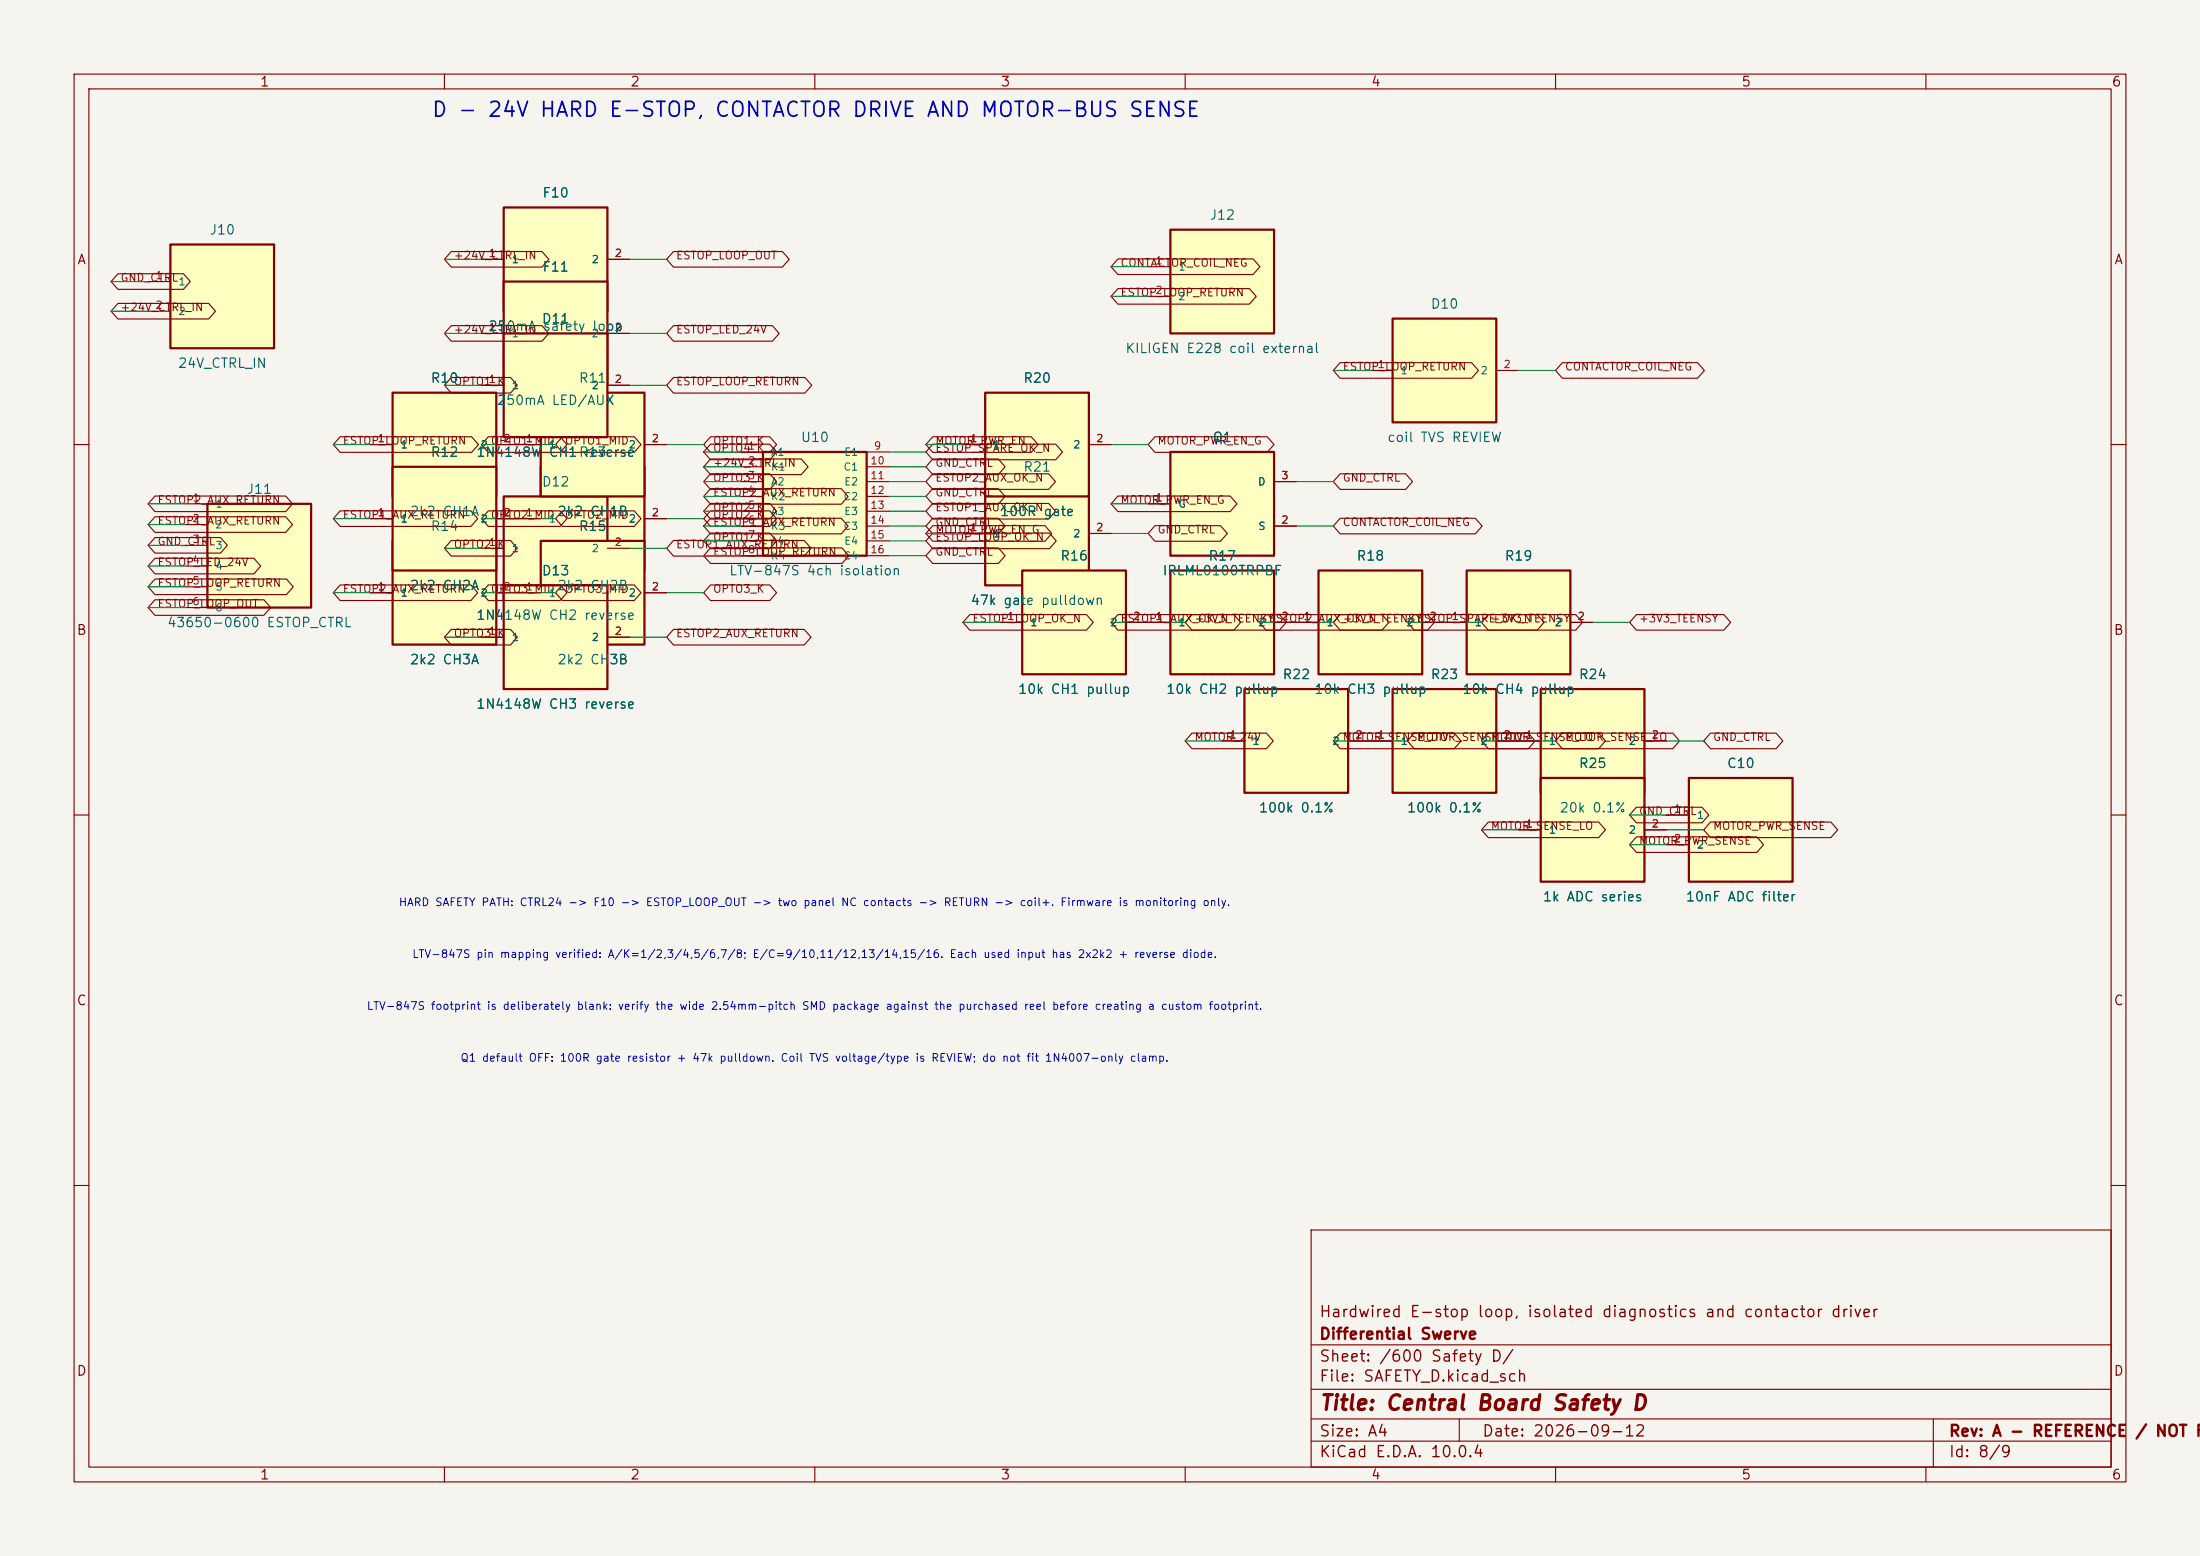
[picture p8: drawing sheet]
<svg xmlns="http://www.w3.org/2000/svg" width="297mm" height="210mm" viewBox="0 0 297 210" stroke-linecap="round" stroke-linejoin="round" font-family="sans-serif">
<path d="M0 0h297v210h-297z" fill="#f5f4ef" stroke="#f5f4ef" stroke-width=".14"/>
<g fill="none" stroke="#840000" stroke-width=".15">
<path d="M10 10h277v190h-277zM12 12h273v186h-273zM60 10v2M110 10v2M160 10v2M210 10v2M260 10v2M10 60h2M285 60h2M10 110h2M285 110h2M10 160h2"/>
<path d="M177 166h108v32h-108zM285 160h2M60 198v2M110 198v2M160 198v2M177 194.5h108M177 191.5h108M177 187.5h108M177 181.5h108M197 191.5v3M210 198v2M260 198v2"/>
<path d="M261 191.5v6.5"/>
</g>
<path d="M53 73h14v14h-14z" fill="#ffffc2"/>
<path d="M53 73h14v14h-14z" fill="none" stroke="#840000" stroke-width=".3"/>
<path d="M50 80h3M67 80h3" fill="none" stroke="#840000" stroke-width=".15"/>
<path d="M188 93h14v14h-14z" fill="#ffffc2"/>
<path d="M188 93h14v14h-14z" fill="none" stroke="#840000" stroke-width=".3"/>
<path d="M185 100h3M202 100h3" fill="none" stroke="#840000" stroke-width=".15"/>
<path d="M158 61h14v14h-14z" fill="#ffffc2"/>
<path d="M158 61h14v14h-14z" fill="none" stroke="#840000" stroke-width=".3"/>
<path d="M155 68h3M172 71h3M172 65h3" fill="none" stroke="#840000" stroke-width=".15"/>
<path d="M178 77h14v14h-14z" fill="#ffffc2"/>
<path d="M178 77h14v14h-14z" fill="none" stroke="#840000" stroke-width=".3"/>
<path d="M175 84h3M192 84h3" fill="none" stroke="#840000" stroke-width=".15"/>
<path d="M228 105h14v14h-14z" fill="#ffffc2"/>
<path d="M228 105h14v14h-14z" fill="none" stroke="#840000" stroke-width=".3"/>
<path d="M225 110h3M225 114h3" fill="none" stroke="#840000" stroke-width=".15"/>
<path d="M53 53h14v14h-14z" fill="#ffffc2"/>
<path d="M53 53h14v14h-14z" fill="none" stroke="#840000" stroke-width=".3"/>
<path d="M50 60h3M67 60h3" fill="none" stroke="#840000" stroke-width=".15"/>
<path d="M73 63h14v14h-14z" fill="#ffffc2"/>
<path d="M73 63h14v14h-14z" fill="none" stroke="#840000" stroke-width=".3"/>
<path d="M70 70h3M87 70h3" fill="none" stroke="#840000" stroke-width=".15"/>
<path d="M68 28h14v14h-14z" fill="#ffffc2"/>
<path d="M68 28h14v14h-14z" fill="none" stroke="#840000" stroke-width=".3"/>
<path d="M65 35h3M82 35h3" fill="none" stroke="#840000" stroke-width=".15"/>
<path d="M68 67h14v14h-14z" fill="#ffffc2"/>
<path d="M68 67h14v14h-14z" fill="none" stroke="#840000" stroke-width=".3"/>
<path d="M65 74h3M82 74h3" fill="none" stroke="#840000" stroke-width=".15"/>
<path d="M73 53h14v14h-14z" fill="#ffffc2"/>
<path d="M73 53h14v14h-14z" fill="none" stroke="#840000" stroke-width=".3"/>
<path d="M70 60h3M87 60h3" fill="none" stroke="#840000" stroke-width=".15"/>
<path d="M208 93h14v14h-14z" fill="#ffffc2"/>
<path d="M208 93h14v14h-14z" fill="none" stroke="#840000" stroke-width=".3"/>
<path d="M205 100h3M222 100h3" fill="none" stroke="#840000" stroke-width=".15"/>
<path d="M198 77h14v14h-14z" fill="#ffffc2"/>
<path d="M198 77h14v14h-14z" fill="none" stroke="#840000" stroke-width=".3"/>
<path d="M195 84h3M212 84h3" fill="none" stroke="#840000" stroke-width=".15"/>
<path d="M208 105h14v14h-14z" fill="#ffffc2"/>
<path d="M208 105h14v14h-14z" fill="none" stroke="#840000" stroke-width=".3"/>
<path d="M205 112h3M222 112h3" fill="none" stroke="#840000" stroke-width=".15"/>
<path d="M133 65h14v14h-14z" fill="#ffffc2"/>
<path d="M133 65h14v14h-14z" fill="none" stroke="#840000" stroke-width=".3"/>
<path d="M130 72h3M147 72h3" fill="none" stroke="#840000" stroke-width=".15"/>
<path d="M138 77h14v14h-14z" fill="#ffffc2"/>
<path d="M138 77h14v14h-14z" fill="none" stroke="#840000" stroke-width=".3"/>
<path d="M135 84h3M152 84h3" fill="none" stroke="#840000" stroke-width=".15"/>
<path d="M133 53h14v14h-14z" fill="#ffffc2"/>
<path d="M133 53h14v14h-14z" fill="none" stroke="#840000" stroke-width=".3"/>
<path d="M130 60h3M147 60h3" fill="none" stroke="#840000" stroke-width=".15"/>
<path d="M23 33h14v14h-14z" fill="#ffffc2"/>
<path d="M23 33h14v14h-14z" fill="none" stroke="#840000" stroke-width=".3"/>
<path d="M20 38h3M20 42h3" fill="none" stroke="#840000" stroke-width=".15"/>
<path d="M158 31h14v14h-14z" fill="#ffffc2"/>
<path d="M158 31h14v14h-14z" fill="none" stroke="#840000" stroke-width=".3"/>
<path d="M155 36h3M155 40h3" fill="none" stroke="#840000" stroke-width=".15"/>
<path d="M188 43h14v14h-14z" fill="#ffffc2"/>
<path d="M188 43h14v14h-14z" fill="none" stroke="#840000" stroke-width=".3"/>
<path d="M185 50h3M202 50h3" fill="none" stroke="#840000" stroke-width=".15"/>
<path d="M103 61h14v14h-14z" fill="#ffffc2"/>
<path d="M103 61h14v14h-14z" fill="none" stroke="#840000" stroke-width=".3"/>
<g fill="none" stroke="#840000" stroke-width=".15">
<path d="M100 61h3M100 63h3M100 65h3M100 67h3M100 69h3M100 71h3M100 73h3M100 75h3M117 61h3M117 63h3M117 65h3M117 67h3"/>
<path d="M117 69h3M117 71h3M117 73h3M117 75h3"/>
</g>
<path d="M53 63h14v14h-14z" fill="#ffffc2"/>
<path d="M53 63h14v14h-14z" fill="none" stroke="#840000" stroke-width=".3"/>
<path d="M50 70h3M67 70h3" fill="none" stroke="#840000" stroke-width=".15"/>
<path d="M73 73h14v14h-14z" fill="#ffffc2"/>
<path d="M73 73h14v14h-14z" fill="none" stroke="#840000" stroke-width=".3"/>
<path d="M70 80h3M87 80h3" fill="none" stroke="#840000" stroke-width=".15"/>
<path d="M28 68h14v14h-14z" fill="#ffffc2"/>
<path d="M28 68h14v14h-14z" fill="none" stroke="#840000" stroke-width=".3"/>
<path d="M25 68h3M25 70.8h3M25 73.6h3M25 76.4h3M25 79.2h3M25 82h3" fill="none" stroke="#840000" stroke-width=".15"/>
<path d="M68 38h14v14h-14z" fill="#ffffc2"/>
<path d="M68 38h14v14h-14z" fill="none" stroke="#840000" stroke-width=".3"/>
<path d="M65 45h3M82 45h3" fill="none" stroke="#840000" stroke-width=".15"/>
<path d="M68 79h14v14h-14z" fill="#ffffc2"/>
<path d="M68 79h14v14h-14z" fill="none" stroke="#840000" stroke-width=".3"/>
<path d="M65 86h3M82 86h3" fill="none" stroke="#840000" stroke-width=".15"/>
<path d="M68 45h14v14h-14z" fill="#ffffc2"/>
<path d="M68 45h14v14h-14z" fill="none" stroke="#840000" stroke-width=".3"/>
<path d="M65 52h3M82 52h3" fill="none" stroke="#840000" stroke-width=".15"/>
<path d="M168 93h14v14h-14z" fill="#ffffc2"/>
<path d="M168 93h14v14h-14z" fill="none" stroke="#840000" stroke-width=".3"/>
<path d="M165 100h3M182 100h3" fill="none" stroke="#840000" stroke-width=".15"/>
<path d="M158 77h14v14h-14z" fill="#ffffc2"/>
<path d="M158 77h14v14h-14z" fill="none" stroke="#840000" stroke-width=".3"/>
<g fill="none" stroke="#840000" stroke-width=".15">
<path d="M15.9 36.9h8.9l.9 1.1-.9 1.1h-8.9l-.9-1.1zM60.9 33.9h12.3l.9 1.1-.9 1.1h-12.3l-.9-1.1zM65 35h3M82 35h3M90.9 33.9h14.7l.9 1.1-.9 1.1h-14.7l-.9-1.1zM150.9 38.9h17.8l.9 1.1-.9 1.1h-17.8l-.9-1.1zM150.9 34.9h18.3l.9 1.1-.9 1.1h-18.3l-.9-1.1zM15.9 40.9h12.3l.9 1.1-.9 1.1h-12.3l-.9-1.1zM45.9 58.9h17.8l.9 1.1-.9 1.1h-17.8l-.9-1.1zM60.9 50.9h8l.9 1.1-.9 1.1h-8l-.9-1.1zM60.9 43.9h12.3l.9 1.1-.9 1.1h-12.3l-.9-1.1zM65 45h3"/>
<path d="M65 52h3M65.9 58.9h9.7l.9 1.1-.9 1.1h-9.7l-.9-1.1zM75.9 58.9h9.7l.9 1.1-.9 1.1h-9.7l-.9-1.1zM82 45h3M82 52h3M90.9 43.9h13.4l.9 1.1-.9 1.1h-13.4l-.9-1.1zM90.9 50.9h17.8l.9 1.1-.9 1.1h-17.8l-.9-1.1zM95.9 58.9h8l.9 1.1-.9 1.1h-8l-.9-1.1zM95.9 59.9h8l.9 1.1-.9 1.1h-8l-.9-1.1zM125.9 58.9h13.3l.9 1.1-.9 1.1h-13.3l-.9-1.1zM125.9 59.9h16.6l.9 1.1-.9 1.1h-16.6l-.9-1.1zM155.9 58.9h15.2l.9 1.1-.9 1.1h-15.2l-.9-1.1z"/>
<path d="M180.9 48.9h17.8l.9 1.1-.9 1.1h-17.8l-.9-1.1zM210.9 48.9h18.3l.9 1.1-.9 1.1h-18.3l-.9-1.1zM20.9 78.1h17.8l.9 1.1-.9 1.1h-17.8l-.9-1.1zM20.9 69.7h17.7l.9 1.1-.9 1.1h-17.7l-.9-1.1zM20.9 66.9h17.7l.9 1.1-.9 1.1h-17.7l-.9-1.1zM20.9 75.3h13.4l.9 1.1-.9 1.1h-13.4l-.9-1.1zM20.9 72.5h8.9l.9 1.1-.9 1.1h-8.9l-.9-1.1zM45.9 68.9h17.7l.9 1.1-.9 1.1h-17.7l-.9-1.1zM45.9 78.9h17.7l.9 1.1-.9 1.1h-17.7l-.9-1.1zM50 70h3M50 60h3M60.9 72.9h8l.9 1.1-.9 1.1h-8l-.9-1.1z"/>
<path d="M65 74h3M65.9 68.9h9.7l.9 1.1-.9 1.1h-9.7l-.9-1.1zM65.9 78.9h9.7l.9 1.1-.9 1.1h-9.7l-.9-1.1zM67 70h6M67 60h6M75.9 68.9h9.7l.9 1.1-.9 1.1h-9.7l-.9-1.1zM75.9 78.9h9.7l.9 1.1-.9 1.1h-9.7l-.9-1.1zM82 74h3M87 70h3M87 60h3M90.9 72.9h17.7l.9 1.1-.9 1.1h-17.7l-.9-1.1zM95.9 67.9h8l.9 1.1-.9 1.1h-8l-.9-1.1z"/>
<path d="M95.9 71.9h8l.9 1.1-.9 1.1h-8l-.9-1.1zM95.9 68.9h8l.9 1.1-.9 1.1h-8l-.9-1.1zM95.9 78.9h8l.9 1.1-.9 1.1h-8l-.9-1.1zM95.9 69.9h17.7l.9 1.1-.9 1.1h-17.7l-.9-1.1zM95.9 65.9h17.7l.9 1.1-.9 1.1h-17.7l-.9-1.1zM95.9 61.9h12.3l.9 1.1-.9 1.1h-12.3l-.9-1.1zM95.9 73.9h17.8l.9 1.1-.9 1.1h-17.8l-.9-1.1zM95.9 63.9h8l.9 1.1-.9 1.1h-8l-.9-1.1zM125.9 73.9h8.9l.9 1.1-.9 1.1h-8.9l-.9-1.1zM125.9 69.9h8.9l.9 1.1-.9 1.1h-8.9l-.9-1.1zM125.9 71.9h15.8l.9 1.1-.9 1.1h-15.8l-.9-1.1zM125.9 67.9h15.7l.9 1.1-.9 1.1h-15.7l-.9-1.1z"/>
<path d="M125.9 70.9h15.2l.9 1.1-.9 1.1h-15.2l-.9-1.1zM125.9 65.9h8.9l.9 1.1-.9 1.1h-8.9l-.9-1.1zM125.9 63.9h15.7l.9 1.1-.9 1.1h-15.7l-.9-1.1zM125.9 61.9h8.9l.9 1.1-.9 1.1h-8.9l-.9-1.1zM130 60h3M130 72h3M147 60h3M147 72h3M150.9 66.9h15.2l.9 1.1-.9 1.1h-15.2l-.9-1.1zM155 68h3M155.9 70.9h8.9l.9 1.1-.9 1.1h-8.9l-.9-1.1zM172 71h3"/>
<path d="M172 65h3M180.9 63.9h8.9l.9 1.1-.9 1.1h-8.9l-.9-1.1zM180.9 69.9h18.3l.9 1.1-.9 1.1h-18.3l-.9-1.1zM20.9 80.9h14.7l.9 1.1-.9 1.1h-14.7l-.9-1.1zM50 80h3M60.9 84.9h8l.9 1.1-.9 1.1h-8l-.9-1.1zM65 86h3M67 80h6M82 86h3M87 80h3M90.9 84.9h17.7l.9 1.1-.9 1.1h-17.7l-.9-1.1zM130.9 82.9h15.8l.9 1.1-.9 1.1h-15.8l-.9-1.1z"/>
<path d="M135 84h3M150.9 82.9h15.7l.9 1.1-.9 1.1h-15.7l-.9-1.1zM152 84h6M160.9 82.9h11.8l.9 1.1-.9 1.1h-11.8l-.9-1.1zM160.9 98.9h10.1l.9 1.1-.9 1.1h-10.1l-.9-1.1zM170.9 82.9h15.7l.9 1.1-.9 1.1h-15.7l-.9-1.1zM172 84h6M180.9 82.9h11.8l.9 1.1-.9 1.1h-11.8l-.9-1.1zM180.9 98.9h15.4l.9 1.1-.9 1.1h-15.4l-.9-1.1zM190.9 82.9h16.6l.9 1.1-.9 1.1h-16.6l-.9-1.1zM190.9 98.9h15.4l.9 1.1-.9 1.1h-15.4l-.9-1.1zM192 84h6"/>
<path d="M200.9 82.9h11.8l.9 1.1-.9 1.1h-11.8l-.9-1.1zM200.9 98.9h14.9l.9 1.1-.9 1.1h-14.9l-.9-1.1zM210.9 98.9h14.9l.9 1.1-.9 1.1h-14.9l-.9-1.1zM212 84h3M220.9 82.9h11.8l.9 1.1-.9 1.1h-11.8l-.9-1.1zM230.9 98.9h8.9l.9 1.1-.9 1.1h-8.9l-.9-1.1zM165 100h3M182 100h6M200.9 110.9h14.9l.9 1.1-.9 1.1h-14.9l-.9-1.1zM202 100h6M205 112h3M220.9 108.9h8.9l.9 1.1-.9 1.1h-8.9l-.9-1.1z"/>
<path d="M220.9 112.9h16.3l.9 1.1-.9 1.1h-16.3l-.9-1.1zM222 100h3M222 112h3M225 110h3M225 114h3M230.9 110.9h16.3l.9 1.1-.9 1.1h-16.3l-.9-1.1z"/>
</g>
<g fill="none" stroke="#009600" stroke-width=".15">
<path d="M15 38h5M60 35h5M85 35h5M150 36h5M15 42h5M60 45h5M60 52h5M85 45h5M85 52h5M150 40h5M180 50h5M205 50h5"/>
<path d="M20 73.6h5M20 79.2h5M20 70.8h5M20 76.4h5M20 68h5M45 70h5M45 60h5M60 74h5M65 70h10M65 60h10M85 74h5M90 70h5"/>
<path d="M90 60h5M95 71h5M95 69h5M95 67h5M95 75h5M95 73h5M95 61h5M95 65h5M95 63h5M120 71h5M120 69h5M120 67h5"/>
<path d="M120 75h5M120 73h5M120 61h5M120 65h5M120 63h5M125 72h5M125 60h5M150 72h5M150 68h5M150 60h5M175 71h5M175 65h5"/>
<path d="M20 82h5M45 80h5M60 86h5M65 80h10M85 86h5M90 80h5M130 84h5M150 84h10M170 84h10M190 84h10M215 84h5M160 100h5"/>
<path d="M180 100h10M200 112h5M200 100h10M220 114h5M220 110h5M225 112h5M225 100h5"/>
</g>
<text font-size="2" fill="#0000c2" x="58.2" y="16.3">D - 24V HARD E-STOP, CONTACTOR DRIVE AND MOTOR-BUS SENSE</text>
<text font-size="2" fill="#840000" x="178" y="190.8">Title: Central Board Safety D</text>
<g font-size="1.5" fill="#840000">
<text x="178" y="178.2">Hardwired E-stop loop, isolated diagnostics and contactor driver</text>
<text x="178" y="184.2">Sheet: /600 Safety D/</text>
<text x="178" y="181.2">Differential Swerve</text>
<text x="178" y="186.9">File: SAFETY_D.kicad_sch</text>
<text x="178" y="197.1">KiCad E.D.A. 10.0.4</text>
<text x="178" y="194.3">Size: A4</text>
<text x="200" y="194.3">Date: 2026-09-12</text>
<text x="263" y="194.3">Rev: A - REFERENCE</text>
<text x="263" y="197.1">Id: 8/9</text>
<text x="288.1" y="194.3">/ NOT FO</text>
</g>
<g font-size="1.3" fill="#840000">
<text x="35" y="12">1</text>
<text x="85" y="12">2</text>
<text x="135" y="12">3</text>
<text x="185" y="12">4</text>
<text x="235" y="12">5</text>
<text x="285" y="12">6</text>
<text x="10.3" y="36">A</text>
<text x="285.3" y="36">A</text>
<text x="10.3" y="86">B</text>
<text x="285.3" y="86">B</text>
<text x="10.3" y="136">C</text>
<text x="285.3" y="136">C</text>
<text x="10.3" y="186">D</text>
<text x="285.3" y="186">D</text>
<text x="35" y="200">1</text>
<text x="85" y="200">2</text>
<text x="135" y="200">3</text>
<text x="185" y="200">4</text>
<text x="235" y="200">5</text>
<text x="285" y="200">6</text>
</g>
<g font-size="1.3" fill="#006464">
<text x="73.1" y="27">F10</text>
<text x="163.2" y="30">J12</text>
<text x="28.2" y="32">J10</text>
<text x="73.1" y="37">F11</text>
<text x="193.1" y="42">D10</text>
<text x="65.8" y="45">250mA safety loop</text>
<text x="73.1" y="44">D11</text>
<text x="151.8" y="48">KILIGEN E228 coil external</text>
<text x="23.9" y="50">24V_CTRL_IN</text>
<text x="58.1" y="52">R10</text>
<text x="78.1" y="52">R11</text>
<text x="138.1" y="52">R20</text>
<text x="67" y="55">250mA LED/AUX</text>
<text x="108" y="60">U10</text>
<text x="163.6" y="60">Q1</text>
<text x="187.2" y="60">coil TVS REVIEW</text>
<text x="58.1" y="62">R12</text>
<text x="64.2" y="62">1N4148W</text>
<text x="73.1" y="66">D12</text>
<text x="74" y="62">CH1R13</text>
<text x="78.8" y="62">reverse</text>
<text x="138.1" y="64">R21</text>
<text x="33.2" y="67">J11</text>
<text x="55.2" y="70">2k2 CH1A</text>
<text x="58.1" y="72">R14</text>
<text x="75.2" y="70">2k2 CH1B</text>
<text x="78.1" y="72">R15</text>
<text x="134.9" y="70">100R gate</text>
<text x="73.1" y="78">D13</text>
<text x="98.3" y="78">LTV-847S 4ch isolation</text>
<text x="143.1" y="76">R16</text>
<text x="156.9" y="78">IRLML0100TRPBF</text>
<text x="163.1" y="76">R17</text>
<text x="183.1" y="76">R18</text>
<text x="203.1" y="76">R19</text>
<text x="55.2" y="80">2k2 CH2A</text>
<text x="64.2" y="84">1N4148W</text>
<text x="74" y="84">CH2 reverse</text>
<text x="75.2" y="80">2k2 CH2B</text>
<text x="130.9" y="82">47k gate pulldown</text>
<text x="22.5" y="85">43650-0600 ESTOP_CTRL</text>
<text x="55.2" y="90">2k2 CH3A</text>
<text x="75.2" y="90">2k2 CH3B</text>
<text x="64.2" y="96">1N4148W CH3 reverse</text>
<text x="137.3" y="94">10k CH1 pullup</text>
<text x="157.3" y="94">10k CH2 pullup</text>
<text x="173.1" y="92">R22</text>
<text x="177.3" y="94">10k CH3 pullup</text>
<text x="193.1" y="92">R23</text>
<text x="197.3" y="94">10k CH4 pullup</text>
<text x="213.1" y="92">R24</text>
<text x="213.1" y="104">R25</text>
<text x="233.1" y="104">C10</text>
<text x="169.8" y="110">100k 0.1%</text>
<text x="189.8" y="110">100k 0.1%</text>
<text x="210.5" y="110">20k 0.1%</text>
<text x="208.2" y="122">1k ADC series</text>
<text x="227.5" y="122">10nF ADC filter</text>
</g>
<g font-size="1.1" fill="#840000">
<text x="61.2" y="35.3">+24V_CTRL_IN</text>
<text x="91.2" y="35.3">ESTOP_LOOP_OUT</text>
<text x="16.2" y="38.3">GND_CTRL</text>
<text x="151.2" y="40.3">ESTOP_LOOP_RETURN</text>
<text x="151.2" y="36.3">CONTACTOR_COIL_NEG</text>
<text x="16.2" y="42.3">+24V_CTRL_IN</text>
<text x="61.2" y="45.3">+24V_CTRL_IN</text>
<text x="91.2" y="45.3">ESTOP_LED_24V</text>
<text x="61.2" y="52.3">OPTO1_K</text>
<text x="91.2" y="52.3">ESTOP_LOOP_RETURN</text>
<text x="181.2" y="50.3">ESTOP_LOOP_RETURN</text>
<text x="211.2" y="50.3">CONTACTOR_COIL_NEG</text>
<text x="46.2" y="60.3">ESTOP_LOOP_RETURN</text>
<text x="66.2" y="60.3">OPTO1_MID</text>
<text x="76.2" y="60.3">OPTO1_MID</text>
<text x="96.2" y="60.3">OPTO1_K</text>
<text x="96.2" y="63.3">+24V_CTRL_IN</text>
<text x="96.2" y="65.3">OPTO3_K</text>
<text x="96.2" y="61.3">OPTO4_K</text>
<text x="126.2" y="60.3">MOTOR_PWR_EN</text>
<text x="126.2" y="65.3">ESTOP2_AUX_OK_N</text>
<text x="126.2" y="63.3">GND_CTRL</text>
<text x="126.2" y="61.3">ESTOP_SPARE_OK_N</text>
<text x="156.2" y="60.3">MOTOR_PWR_EN_G</text>
<text x="181.2" y="65.3">GND_CTRL</text>
<text x="21.2" y="71.1">ESTOP1_AUX_RETURN</text>
<text x="21.2" y="68.3">ESTOP2_AUX_RETURN</text>
<text x="46.2" y="70.3">ESTOP1_AUX_RETURN</text>
<text x="66.2" y="70.3">OPTO2_MID</text>
<text x="76.2" y="70.3">OPTO2_MID</text>
<text x="96.2" y="69.3">OPTO2_K</text>
<text x="96.2" y="71.3">ESTOP1_AUX_RETURN</text>
<text x="96.2" y="67.3">ESTOP2_AUX_RETURN</text>
<text x="126.2" y="71.3">GND_CTRL</text>
<text x="126.2" y="69.3">ESTOP1_AUX_OK_N</text>
<text x="126.2" y="67.3">GND_CTRL</text>
<text x="151.2" y="68.3">MOTOR_PWR_EN_G</text>
<text x="181.2" y="71.3">CONTACTOR_COIL_NEG</text>
<text x="21.2" y="76.7">ESTOP_LED_24V</text>
<text x="21.2" y="73.9">GND_CTRL</text>
<text x="61.2" y="74.3">OPTO2_K</text>
<text x="91.2" y="74.3">ESTOP1_AUX_RETURN</text>
<text x="96.2" y="73.3">OPTO1_K</text>
<text x="96.2" y="75.3">ESTOP_LOOP_RETURN</text>
<text x="126.2" y="75.3">GND_CTRL</text>
<text x="126.2" y="73.3">ESTOP_LOOP_OK_N</text>
<text x="126.2" y="72.3">MOTOR_PWR_EN_G</text>
<text x="156.2" y="72.3">GND_CTRL</text>
<text x="21.2" y="82.3">ESTOP_LOOP_OUT</text>
<text x="21.2" y="79.5">ESTOP_LOOP_RETURN</text>
<text x="46.2" y="80.3">ESTOP2_AUX_RETURN</text>
<text x="66.2" y="80.3">OPTO3_MID</text>
<text x="76.2" y="80.3">OPTO3_MID</text>
<text x="96.2" y="80.3">OPTO3_K</text>
<text x="61.2" y="86.3">OPTO3_K</text>
<text x="91.2" y="86.3">ESTOP2_AUX_RETURN</text>
<text x="131.2" y="84.3">ESTOP_LOOP_OK_N</text>
<text x="151.2" y="84.3">ESTOP1_AUX_OK_N</text>
<text x="161.2" y="84.3">+3V3_TEENSY</text>
<text x="171.2" y="84.3">ESTOP2_AUX_OK_N</text>
<text x="181.2" y="84.3">+3V3_TEENSY</text>
<text x="191.2" y="84.3">ESTOP_SPARE_OK_N</text>
<text x="201.2" y="84.3">+3V3_TEENSY</text>
<text x="221.2" y="84.3">+3V3_TEENSY</text>
<text x="161.2" y="100.3">MOTOR_24V</text>
<text x="181.2" y="100.3">MOTOR_SENSE_DIV</text>
<text x="191.2" y="100.3">MOTOR_SENSE_DIV</text>
<text x="201.2" y="100.3">MOTOR_SENSE_LO</text>
<text x="211.2" y="100.3">MOTOR_SENSE_LO</text>
<text x="231.2" y="100.3">GND_CTRL</text>
<text x="201.2" y="112.3">MOTOR_SENSE_LO</text>
<text x="221.2" y="110.3">GND_CTRL</text>
<text x="231.2" y="112.3">MOTOR_PWR_SENSE</text>
<text x="221.2" y="114.3">MOTOR_PWR_SENSE</text>
</g>
<g font-size="1.1" fill="#0000c2">
<text x="53.8" y="122.6">HARD SAFETY PATH: CTRL24 -&gt; F10 -&gt; ESTOP_LOOP_OUT -&gt; two panel NC contacts -&gt; RETURN -&gt; coil+. Firmware is monitoring only.</text>
<text x="55.6" y="129.6">LTV-847S pin mapping verified: A/K=1/2,3/4,5/6,7/8; E/C=9/10,11/12,13/14,15/16. Each used input has 2x2k2 + reverse diode.</text>
<text x="49.4" y="136.6">LTV-847S footprint is deliberately blank: verify the wide 2.54mm-pitch SMD package against the purchased reel before creating a custom footprint.</text>
<text x="62.1" y="143.6">Q1 default OFF: 100R gate resistor + 47k pulldown. Coil TVS voltage/type is REVIEW; do not fit 1N4007-only clamp.</text>
</g>
<g font-size="1" fill="#a90000">
<text x="65.9" y="34.9">1</text>
<text x="82.9" y="34.9">2</text>
<text x="155.9" y="35.9">1</text>
<text x="20.9" y="37.9">1</text>
<text x="20.9" y="41.9">2</text>
<text x="155.9" y="39.9">2</text>
<text x="65.9" y="44.9">1</text>
<text x="82.9" y="44.9">2</text>
<text x="65.9" y="51.9">1</text>
<text x="82.9" y="51.9">2</text>
<text x="185.9" y="49.9">1</text>
<text x="202.9" y="49.9">2</text>
<text x="50.9" y="59.9">1</text>
<text x="67.9" y="59.9">2</text>
<text x="70.9" y="59.9">1</text>
<text x="87.9" y="59.9">2</text>
<text x="130.9" y="59.9">1</text>
<text x="147.9" y="59.9">2</text>
<text x="100.9" y="60.9">1</text>
<text x="100.9" y="62.9">2</text>
<text x="100.9" y="64.9">3</text>
<text x="117.4" y="62.9">10</text>
<text x="117.4" y="64.9">11</text>
<text x="117.9" y="60.9">9</text>
<text x="172.9" y="64.9">3</text>
<text x="25.9" y="67.9">1</text>
<text x="25.9" y="70.7">2</text>
<text x="50.9" y="69.9">1</text>
<text x="67.9" y="69.9">2</text>
<text x="70.9" y="69.9">1</text>
<text x="87.9" y="69.9">2</text>
<text x="100.9" y="66.9">4</text>
<text x="100.9" y="68.9">5</text>
<text x="100.9" y="70.9">6</text>
<text x="117.4" y="66.9">12</text>
<text x="117.4" y="68.9">13</text>
<text x="117.4" y="70.9">14</text>
<text x="130.9" y="71.9">1</text>
<text x="147.9" y="71.9">2</text>
<text x="155.9" y="67.9">1</text>
<text x="172.9" y="70.9">2</text>
<text x="25.9" y="73.5">3</text>
<text x="25.9" y="76.3">4</text>
<text x="65.9" y="73.9">1</text>
<text x="82.9" y="73.9">2</text>
<text x="100.9" y="72.9">7</text>
<text x="100.9" y="74.9">8</text>
<text x="117.4" y="72.9">15</text>
<text x="117.4" y="74.9">16</text>
<text x="25.9" y="79.1">5</text>
<text x="25.9" y="81.9">6</text>
<text x="50.9" y="79.9">1</text>
<text x="67.9" y="79.9">2</text>
<text x="70.9" y="79.9">1</text>
<text x="87.9" y="79.9">2</text>
<text x="135.9" y="83.9">1</text>
<text x="152.9" y="83.9">2</text>
<text x="155.9" y="83.9">1</text>
<text x="172.9" y="83.9">2</text>
<text x="175.9" y="83.9">1</text>
<text x="192.9" y="83.9">2</text>
<text x="195.9" y="83.9">1</text>
<text x="212.9" y="83.9">2</text>
<text x="65.9" y="85.9">1</text>
<text x="82.9" y="85.9">2</text>
<text x="165.9" y="99.9">1</text>
<text x="182.9" y="99.9">2</text>
<text x="185.9" y="99.9">1</text>
<text x="202.9" y="99.9">2</text>
<text x="205.9" y="99.9">1</text>
<text x="222.9" y="99.9">2</text>
<text x="205.9" y="111.9">1</text>
<text x="222.9" y="111.9">2</text>
<text x="225.9" y="109.9">1</text>
<text x="225.9" y="113.9">2</text>
</g>
<g font-size="1" fill="#006464">
<text x="69" y="35.8">1</text>
<text x="79.8" y="35.8">2</text>
<text x="24" y="38.8">1</text>
<text x="159" y="36.8">1</text>
<text x="159" y="40.8">2</text>
<text x="24" y="42.8">2</text>
<text x="69" y="45.8">1</text>
<text x="79.8" y="45.8">2</text>
<text x="69" y="52.8">1</text>
<text x="79.8" y="52.8">2</text>
<text x="189" y="50.8">1</text>
<text x="199.8" y="50.8">2</text>
<text x="54" y="60.8">1</text>
<text x="64.8" y="60.8">2</text>
<text x="74" y="60.8">1</text>
<text x="84.8" y="60.8">2</text>
<text x="104" y="61.8">A1</text>
<text x="104" y="63.8">K1</text>
<text x="104" y="65.8">A2</text>
<text x="113.8" y="63.8">C1</text>
<text x="113.9" y="61.8">E1</text>
<text x="113.9" y="65.8">E2</text>
<text x="134" y="60.8">1</text>
<text x="144.8" y="60.8">2</text>
<text x="169.7" y="65.8">D</text>
<text x="29" y="68.8">1</text>
<text x="29" y="71.6">2</text>
<text x="54" y="70.8">1</text>
<text x="64.8" y="70.8">2</text>
<text x="74" y="70.8">1</text>
<text x="84.8" y="70.8">2</text>
<text x="104" y="67.8">K2</text>
<text x="104" y="69.8">A3</text>
<text x="104" y="71.8">K3</text>
<text x="113.8" y="67.8">C2</text>
<text x="113.8" y="71.8">C3</text>
<text x="113.9" y="69.8">E3</text>
<text x="159" y="68.8">G</text>
<text x="169.8" y="71.8">S</text>
<text x="29" y="74.4">3</text>
<text x="29" y="77.2">4</text>
<text x="69" y="74.8">1</text>
<text x="79.8" y="74.8">2</text>
<text x="104" y="73.8">A4</text>
<text x="104" y="75.8">K4</text>
<text x="113.8" y="75.8">C4</text>
<text x="113.9" y="73.8">E4</text>
<text x="134" y="72.8">1</text>
<text x="144.8" y="72.8">2</text>
<text x="29" y="80">5</text>
<text x="29" y="82.8">6</text>
<text x="54" y="80.8">1</text>
<text x="64.8" y="80.8">2</text>
<text x="74" y="80.8">1</text>
<text x="84.8" y="80.8">2</text>
<text x="69" y="86.8">1</text>
<text x="79.8" y="86.8">2</text>
<text x="139" y="84.8">1</text>
<text x="149.8" y="84.8">2</text>
<text x="159" y="84.8">1</text>
<text x="169.8" y="84.8">2</text>
<text x="179" y="84.8">1</text>
<text x="189.8" y="84.8">2</text>
<text x="199" y="84.8">1</text>
<text x="209.8" y="84.8">2</text>
<text x="169" y="100.8">1</text>
<text x="179.8" y="100.8">2</text>
<text x="189" y="100.8">1</text>
<text x="199.8" y="100.8">2</text>
<text x="209" y="100.8">1</text>
<text x="219.8" y="100.8">2</text>
<text x="209" y="112.8">1</text>
<text x="219.8" y="112.8">2</text>
<text x="229" y="110.8">1</text>
<text x="229" y="114.8">2</text>
</g>
</svg>
